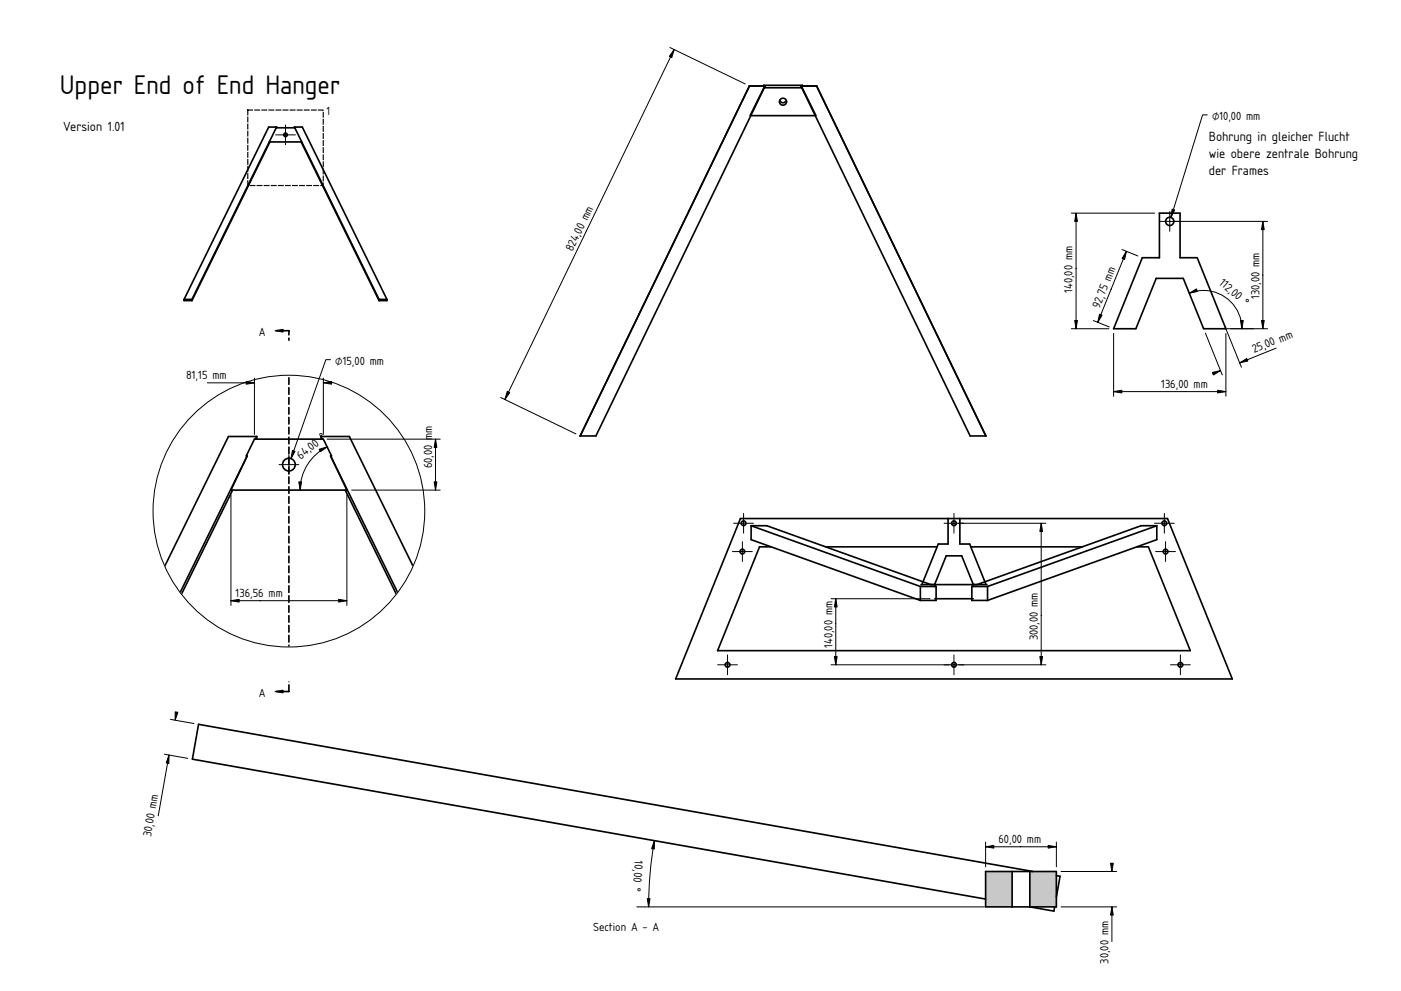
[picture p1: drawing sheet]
<svg xmlns="http://www.w3.org/2000/svg" width="594mm" height="420mm" viewBox="0 0 594 420" stroke-linecap="round" stroke-linejoin="round" font-family="sans-serif">
<path d="M121.1 90.7h.1" fill="none" stroke="#000" stroke-width=".42"/>
<g fill="#fff">
<path d="M124.9 53.9h3.3l35.9 73h-3.4z" fill-rule="evenodd"/>
<path d="M113.9 53.9h3.4l-35.9 73h-3.3z" fill-rule="evenodd"/>
<path d="M117.3 53.9l-.3 .3h8.1l-.2-.3 3.1 6.3h-13.8z" fill-rule="evenodd"/>
<path d="M114.2 60.2h.2l-33 67.3v-.6z" fill-rule="evenodd"/>
<path d="M127.7 60.2h.3l32.7 66.7v.6z" fill-rule="evenodd"/>
<path d="M160.7 126.9h3.4v.6h-3.4z" fill-rule="evenodd"/>
<path d="M78.1 126.9h3.3v.6h-3.3z" fill-rule="evenodd"/>
<circle cx="121.1" cy="57.2" r=".75"/>
</g>
<g fill="none" stroke="#000" stroke-width=".7">
<path d="M117 54.2h8.1M117.3 53.9h-3.4l-35.8 73M117.3 53.9v.3M117.3 53.9l-35.9 73M124.9 53.9h3.3l35.9 73M124.9 53.9v.3M124.9 53.9l35.8 73M114.2 60.2h13.8M114.4 60.2l-33 67.3M127.7 60.2l33 67.3M78.1 126.9v.6h3.3M78.1 126.9h3.3"/>
<path d="M81.4 126.9v.6M160.7 126.9v.6M160.7 126.9h3.4M164.1 126.9v.6h-3.4"/>
<circle cx="121.1" cy="57.2" r=".75"/>
</g>
<path d="M121.1 53v8.4zM116.9 57.2h8.4z" fill-rule="evenodd" fill="#000" stroke="#000" stroke-width=".42"/>
<path d="M105.1 46.7h32v32h-32z" fill="none" stroke="#080808" stroke-width=".5" stroke-dasharray="2 1"/>
<path d="M96.9 185.1h12v1.1h27.2v-1.1h12l32.6 66.2v23.6h-1.4l-32.9-67.1h-47.8l-32.9 67.1h-1.4v-23.6z" fill-rule="evenodd" fill="#fff"/>
<path d="M122.5 216.7h.1" fill="none" stroke="#000" stroke-width=".42"/>
<g fill="#fff">
<path d="M136.1 185.1l.6 1.1h-.6z"/>
<path d="M108.9 185.1v1.1h-.6z"/>
<path d="M136.1 185.1h12l32.6 66.2v23.6h-.4l-40.1-81.6h.4l-3.5-7.1h-.4z" fill-rule="evenodd"/>
<path d="M96.9 185.1h12l-.6 1.1h-.4l-3.5 7.1h.4l-40 81.6h-.5v-23.6z" fill-rule="evenodd"/>
<path d="M107.9 186.2h29.2l10 21.6h-49.2z" fill-rule="evenodd"/>
<path d="M104.8 193.3l-6.9 14.5h.7l-32.9 67.1h-.9z" fill-rule="evenodd"/>
<path d="M140.2 193.3l40.1 81.6h-1l-32.9-67.1h.7z" fill-rule="evenodd"/>
<circle cx="122.5" cy="197" r="2.7"/>
</g>
<g fill="none" stroke="#000" stroke-width=".7">
<path d="M104.8 193.3l-40 81.6M104.8 193.3h-.4l3.5-7.1h29.2l3.5 7.1h-.4M104.8 193.3l-6.9 14.5h49.2l-6.9-14.5M108.9 185.1h-12l-32.6 66.2v23.6h1.4l32.9-67.1M108.9 185.1l-.6 1.1M108.9 185.1v1.1M136.1 185.1h12l32.6 66.2v23.6h-1.4l-32.9-67.1M136.1 185.1v1.1M136.1 185.1l.6 1.1M140.2 193.3l40.1 81.6"/>
<circle cx="122.5" cy="197" r="2.7"/>
</g>
<path d="M122.5 192.8v8.4zM118.3 197h8.4z" fill-rule="evenodd" fill="#080808" stroke="#080808" stroke-width=".42"/>
<path d="M122.5 140.2h-5.2M122.5 293.2h-5.2M122.5 293.2v-153" fill="none" stroke="#000" stroke-width=".7" stroke-dasharray="2.8 1.4"/>
<path d="M116.6 140.2l3.5-.6v1.2zM104.4 161.7l3.5 .6-3.5 .6zM137.1 162.3l3.5-.6v1.2zM124 190.9l1.1 .4-1.7 3.1zM135.3 190.5l3.4-1-2.9 2zM184.7 186.2l.6 3.5h-1.2zM126.7 204.3h1.2l-.6 3.5zM184.1 204.3h1.2l-.6 3.5zM97.9 254.7l3.5-.6v1.2zM143.6 254.1l3.5 .6-3.5 .6zM116.6 293.2l3.5-.6v1.2z" fill="#000" stroke="#000" stroke-width=".42"/>
<path d="M50.5 144.7h144v144h-144zM64.9 216.7a57.6 57.6 0 0 1 115.2 0 57.6 57.6 0 0 1-115.2 0z" fill-rule="evenodd" fill="#fff" stroke="#fff" stroke-width=".42"/>
<g fill="none" stroke="#000" stroke-width=".42">
<path d="M140.2 152.5h-2l-14.8 41.9M87.9 162.3h20M107.9 160.3v23.9M137.1 160.3v23.9M138.7 186.2h48M138.7 189.5a20.4 20.4 0 0 0-11.4 18.3M184.7 186.2v21.6M97.9 209.8v46.9M122.5 216.7h.1M147.1 209.8v46.9M149.1 207.8h37.6M97.9 254.7h49.2"/>
<circle cx="122.5" cy="216.7" r="57.6"/>
</g>
<path d="M84.2 307.1l353.8 62.4h9.9v1.7l1.6 .3-1.6 8.9v4.1h-.7l-.3 1.8-10.2-1.8h-18.8v-3.3l-336.3-59.3z" fill-rule="evenodd" fill="#fff"/>
<path d="M265.5 346.7h.1" fill="none" stroke="#000" stroke-width=".42"/>
<path d="M84.2 307.1l353.8 62.4h-20.1v11.7l-336.3-59.3z" fill-rule="evenodd" fill="#fff"/>
<path d="M265.5 346.7h.1" fill="none" stroke="#000" stroke-width=".42"/>
<g fill="#fff">
<path d="M436.7 384.5h10.5l-.3 1.8z"/>
<path d="M447.9 371.2l1.6 .3-1.6 8.9z"/>
<path d="M436.7 369.5h11.2v15h-11.2z" fill-rule="evenodd"/>
<path d="M417.9 369.5h11.3v15h-11.3z" fill-rule="evenodd"/>
<path d="M429.2 369.5h7.5v15h-7.5z" fill-rule="evenodd"/>
</g>
<g fill="#c8c8c8">
<path d="M417.9 369.5h11.3v15h-11.3z" fill-rule="evenodd"/>
<path d="M436.7 369.5h11.2v15h-11.2z" fill-rule="evenodd"/>
<path d="M417.9 369.5h11.3v15h-11.3z" fill-rule="evenodd"/>
<path d="M436.7 369.5h11.2v15h-11.2z" fill-rule="evenodd"/>
</g>
<path d="M417.9 369.5h30v15h-30zM429.2 369.5v15M436.7 369.5v15M438 369.5l-353.8-62.4-2.6 14.8 336.3 59.3M447.9 371.2l1.6 .3-1.6 8.9M436.7 384.5l10.2 1.8 .3-1.8" fill="none" stroke="#000" stroke-width=".7"/>
<path d="M69.7 319.8l9.9 1.7M72.3 305l9.9 1.8M71.7 320.1l-4.6 25.8M265.5 346.7h.1M277.5 356.4a162.6 162.6 0 0 0-2.5 28.1M417.9 357v10.5M417.9 359h30M447.9 357v10.5M449.9 369.5h23.6M270 384.5h147.4M449.9 384.5h23.6M471.5 384.5v14.7" fill="none" stroke="#000" stroke-width=".42"/>
<path d="M74.3 301.8l1.1 .2-1.1 3.3zM71.7 320.1l-.1 3.6-1.1-.2zM277.5 356.4v3.6l-1.2-.2zM417.9 359l3.5-.6v1.2zM444.4 358.4l3.5 .6-3.5 .6zM470.9 366h1.2l-.6 3.5zM274.5 381h1.1l-.6 3.5zM471.5 384.5l.6 3.5h-1.2z" fill="#000" stroke="#000" stroke-width=".42"/>
<path d="M317.8 36.5h6l.1-.3 22.4 .3 71.7 148.3h-6.6l-65.7-135.8h-27.3l-65.7 135.8h-6.7z" fill-rule="evenodd" fill="#fff"/>
<path d="M332 110.6h.1" fill="none" stroke="#000" stroke-width=".42"/>
<g fill="#fff">
<path d="M346.3 36.5l71.7 148.3z"/>
<path d="M317.8 36.5l-71.8 148.3z"/>
<path d="M323.9 36.2l-.1 .3z"/>
<path d="M340.1 36.2l.2 .3z"/>
<path d="M340.3 36.5h6z"/>
<path d="M317.8 36.5h6z"/>
<path d="M317.8 36.5h6.7l-71.8 148.3h-6.7z" fill-rule="evenodd"/>
<path d="M339.6 36.5h6.7l71.7 148.3h-6.6z" fill-rule="evenodd"/>
<path d="M323.9 36.2h16.2v.3h-.5l6.1 12.5h-27.3l6.1-12.5h-.6z" fill-rule="evenodd"/>
<path d="M331 42a1.29 1.29 0 0 1 1.5-.3 1.29 1.29 0 0 1 .8 1.2 1.32 1.32 0 0 1-1.5 .6 1.32 1.32 0 0 1-1-1.2z" fill-rule="evenodd"/>
<path d="M330.6 42.6a1.51 1.51 0 0 0 1.4 1 1.51 1.51 0 0 0 1.4-1 1.49 1.49 0 0 1-1.4 2 1.49 1.49 0 0 1-1.4-2z" fill-rule="evenodd"/>
<path d="M323.9 37.2h16.2l5.9 11.8-5.9-11.8h-16.2l-5.8 11.8z" fill-rule="evenodd"/>
<circle cx="332" cy="43.1" r="1.5"/>
</g>
<g fill="none" stroke="#000" stroke-width=".7">
<path d="M317.8 36.5h6.7M317.8 36.5h.1M317.8 36.5l-71.8 148.3M323.9 36.2v.3M323.9 36.2l-.1 .3M323.9 36.2h16.2M324.5 36.5l-71.8 148.3h-6.7M324.5 36.5h.1M339.6 36.5l71.8 148.3h6.6M339.6 36.5h.1M339.6 36.5h6.7M340.1 36.2v.3"/>
<path d="M340.1 36.2l.2 .3M346.3 36.5h.1M346.3 36.5l71.7 148.3M318.1 49l5.8-11.8h16.2l5.9 11.8M318.4 49h27.3M330.6 42.6a1.51 1.51 0 0 0 1.4 1 1.51 1.51 0 0 0 1.4-1M246 184.8h.1M418 184.8h.1"/>
<circle cx="332" cy="43.1" r="1.49"/>
</g>
<path d="M284.1 20.1l31.9 15.5M285.9 21l-71.8 148.4M332 110.6h.1M212.3 168.5l31.9 15.5" fill="none" stroke="#000" stroke-width=".42"/>
<path d="M285.9 21l-1 3.4-1.1-.5zM215.1 166l1 .5-2 2.9z" fill="#000" stroke="#000" stroke-width=".42"/>
<path d="M491.6 90.4h8.8v18.9h7.3l12.1 30.1h-9.4l-8.6-21.4h-11.5l-8.6 21.4h-9.5l12.2-30.1h7.2z" fill-rule="evenodd" fill="#fff"/>
<path d="M496 114.9h.1" fill="none" stroke="#000" stroke-width=".42"/>
<circle cx="496" cy="93.9" r="1.75" fill="#fff"/>
<g fill="none" stroke="#000" stroke-width=".7">
<path d="M491.6 90.4h8.8v18.9h7.3l12.1 30.1h-9.4l-8.6-21.4h-11.5l-8.6 21.4h-9.5l12.2-30.1h7.2z"/>
<circle cx="496" cy="93.9" r="1.75"/>
</g>
<g fill="#000" stroke="#000" stroke-width=".42">
<path d="M456.3 90.4l.6 3.5h-1.2zM497 88.7l1.1 .3-1.6 3.2zM535.5 93.9l.6 3.5h-1.2zM477.6 106.6l-.7 3.4-1.1-.4zM455.7 135.9h1.2l-.6 3.5zM466.3 133.2l1 .4-1.8 3.1zM504.3 124.3l3-1.8 .5 1.1zM526 135.9h1.2l-.6 3.5zM534.9 135.9h1.2l-.6 3.5zM514.1 157.9l3.5-.8-3.1 1.9zM525.7 153.8l3-1.8 .4 1.1zM472.2 166l3.5-.6v1.2z"/>
<path d="M516.3 165.4l3.5 .6-3.5 .6z"/>
<path d="M496 89.7v8.4zM491.8 93.9h8.4z" fill-rule="evenodd"/>
</g>
<g fill="none" stroke="#000" stroke-width=".42">
<path d="M511.9 48.7h-2l-13.4 43.5M454.3 90.4h35.3M456.3 90.4v49M498 93.9h39.5M535.5 93.9v45.5M475.8 105.8l6.7 2.7M477.6 106.6l-12.1 30.1M496 114.9h.1M454.3 139.4h15.9M463.6 135.9l6.8 2.7M504.3 124.3a16.2 16.2 0 0 1 22.3 15.1M519.2 138l7.2 17.7"/>
<path d="M520.3 139.4h17.2M472.2 141.4v26.6M511.1 141.2l7.2 17.8M519.8 141.4v26.6M541.1 147.6l-15.4 6.2M472.2 166h47.6"/>
</g>
<path d="M314 219.8h181.1l27.4 68.1h-236z" fill-rule="evenodd" fill="#fff"/>
<path d="M404.5 253.9h.1" fill="none" stroke="#000" stroke-width=".42"/>
<path d="M322.1 231.9h4.9l63.3 22.7h6.6v-5.9l-.5-.2v-.6h16.2v.6l-.5 .2v5.9h6.7l63.2-22.7h5l17.7 44h-200.4z" fill-rule="evenodd" fill="#fff"/>
<path d="M404.5 253.9h.1" fill="none" stroke="#000" stroke-width=".42"/>
<path d="M314 219.8h88v10.9h-4.1l-.5 1.2h-47.3l-24.9-9h-6.7v5.9l8.5 3.1h-4.9l-17.8 44h200.4l-17.7-44h-5l8.5-3.1v-5.9h-6.6l-25 9h-47.2l-.5-1.2h-4.2v-10.9h88.1l27.4 68.1h-236z" fill-rule="evenodd" fill="#fff"/>
<path d="M404.5 253.9h.1" fill="none" stroke="#000" stroke-width=".42"/>
<g fill="#fff">
<path d="M396.4 248.5l.5 .2z"/>
<path d="M412.1 248.7l.5-.2z"/>
<path d="M396.4 253.9h16.2z"/>
<path d="M318.5 222.9h6.7l24.9 9h47.3l-6.5 16h3.8l-44.6-16 44.6 16h1.7l4.8-12.2h6.6l4.9 12.2-.1 .8h6.2l71.7-25.8h-6.6l-69.6 25h-1.6h5.8h-.4l-6.4-16h47.2l-44.6 16h3.8l-6.9-17.2h-4.2v-10.9h-5v10.9h-4.1l-7 17.2h-.4h5.9v.8h-6.1z" fill-rule="evenodd"/>
<path d="M418.8 248.7l71.7-25.8v5.9l-71.7 25.8z" fill-rule="evenodd"/>
<path d="M318.5 222.9l71.8 25.8v5.9l-71.8-25.8z" fill-rule="evenodd"/>
<path d="M401.2 235.7h6.6l4.9 12.2h-16.3z" fill-rule="evenodd"/>
<path d="M412.1 248.7h6.7v5.9h-6.7z" fill-rule="evenodd"/>
<path d="M390.3 248.7h6.6v5.9h-6.6z" fill-rule="evenodd"/>
<circle cx="500.5" cy="281.9" r="1"/>
<circle cx="404.5" cy="221.8" r="1"/>
<circle cx="404.5" cy="281.9" r="1"/>
<circle cx="494.2" cy="233.9" r="1"/>
<circle cx="314.8" cy="233.9" r="1"/>
<circle cx="315.3" cy="221.8" r="1"/>
<circle cx="308.5" cy="281.9" r="1"/>
<circle cx="493.7" cy="221.8" r="1"/>
</g>
<path d="M406.5 221.8h37M441.5 221.8v60.1M352.4 253.9h42M354.4 253.9v28M404.5 253.9h.1M352.4 281.9h50.1M406.5 281.9h37" fill="none" stroke="#000" stroke-width=".42"/>
<g fill="none" stroke="#000" stroke-width=".7">
<path d="M314 219.8h181.1l27.4 68.1h-236zM402 219.8v10.9h-4.1l-7 17.2M407 219.8v10.9h4.2l6.9 17.2M318.5 222.9v5.9l71.8 25.8M318.5 222.9l71.8 25.8M318.5 222.9h6.7l69.5 25M327 231.9h-4.9l-17.8 44h200.4l-17.7-44h-5M350.1 231.9h47.3M411.7 231.9h47.2M490.5 222.9h-6.6l-69.6 25M490.5 222.9v5.9l-71.7 25.8M490.5 222.9l-71.7 25.8"/>
<path d="M390.3 248.7v5.9M390.3 248.7h6.6M390.5 247.9h28M396.3 247.9l4.9-12.2h6.6l4.9 12.2M396.4 247.9v.8M396.4 253.9h16.2M396.4 248.5l.5 .2M396.9 248.7v5.9h-6.6M412.1 248.7v5.9h6.7M412.1 248.7h6.7M412.6 247.9v.8M412.6 248.5l-.5 .2"/>
<path d="M418.8 248.7v5.9"/>
<circle cx="314.8" cy="233.9" r="1"/>
<circle cx="315.3" cy="221.8" r="1"/>
<circle cx="404.5" cy="221.8" r="1"/>
<circle cx="493.7" cy="221.8" r="1"/>
<circle cx="494.2" cy="233.9" r="1"/>
<circle cx="308.5" cy="281.9" r="1"/>
<circle cx="404.5" cy="281.9" r="1"/>
<circle cx="500.5" cy="281.9" r="1"/>
</g>
<g fill="#000" stroke="#000" stroke-width=".42">
<path d="M441.5 221.8l.6 3.5h-1.2zM354.4 253.9l.6 3.5h-1.2zM353.8 278.4h1.2l-.6 3.5zM440.9 278.4h1.2l-.6 3.5z"/>
<path d="M314.8 229.7v8.4zM310.6 233.9h8.4z" fill-rule="evenodd"/>
<path d="M315.3 217.6v8.5zM311.1 221.8h8.4z" fill-rule="evenodd"/>
<path d="M404.5 217.6v8.5zM400.3 221.8h8.4z" fill-rule="evenodd"/>
<path d="M493.7 217.6v8.5zM489.5 221.8h8.4z" fill-rule="evenodd"/>
<path d="M494.2 229.7v8.4zM490 233.9h8.4z" fill-rule="evenodd"/>
<path d="M308.5 277.7v8.4zM304.3 281.9h8.4z" fill-rule="evenodd"/>
<path d="M404.5 277.7v8.4zM400.3 281.9h8.4z" fill-rule="evenodd"/>
<path d="M500.5 277.7v8.4zM496.3 281.9h8.4z" fill-rule="evenodd"/>
</g>
<text font-size="10.7" x="25.3" y="39.9">Upper End of End Hanger</text>
<g font-size="5.3">
<text x="26.8" y="55.4">Version 1.01</text>
<text x="512.6" y="60">Bohrung in gleicher Flucht</text>
<text x="512.6" y="67.1">wie obere zentrale Bohrung</text>
<text x="512.6" y="74.2">der Frames</text>
</g>
<g font-size="4.7">
<text x="138.5" y="48.8">1</text>
<text x="513.9" y="51">⌀10,00 mm</text>
<text x="249.1" y="93.7" transform="rotate(-64 249.1 93.7)">mm</text>
<text x="242.7" y="106.9" transform="rotate(-64 242.7 106.9)">824,0</text>
<text x="454.8" y="124.1" transform="rotate(-90 454.8 124.1)">140,00 mm</text>
<text x="516.7" y="120.3" transform="rotate(41 516.7 120.3)">1</text>
<text x="519.1" y="122.4" transform="rotate(41 519.1 122.4)">2,0</text>
<text x="466.2" y="130.9" transform="rotate(-68 466.2 130.9)">92,75 mm</text>
<text x="526.5" y="128.8" transform="rotate(41 526.5 128.8)">°</text>
<text x="534" y="126.8" transform="rotate(-90 534 126.8)">130,00 mm</text>
<text x="109.7" y="142.5">A</text>
<text x="531.8" y="149.8" transform="rotate(-22 531.8 149.8)">25,00 mm</text>
<text x="142.2" y="154.7">⌀15,00 mm</text>
<text x="78.9" y="160.9">81,15 mm</text>
<text x="492.4" y="164.6">136,00 mm</text>
<text x="137.2" y="187.1" transform="rotate(-39 137.2 187.1)">°</text>
<text x="127.6" y="194.8" transform="rotate(-39 127.6 194.8)">64,0</text>
<text x="183.2" y="198.5" transform="rotate(-90 183.2 198.5)">60,00 mm</text>
<text x="99.9" y="253.2">136,56 mm</text>
<text x="353" y="274.7" transform="rotate(-90 353 274.7)">140,00 mm</text>
<text x="440.1" y="271.5" transform="rotate(-90 440.1 271.5)">300,00 mm</text>
<text x="109.7" y="295.4">A</text>
<text x="64" y="354.9" transform="rotate(-80 64 354.9)">30,00 mm</text>
<text x="423.4" y="357.6">60,00 mm</text>
<text x="269.3" y="364.7" transform="rotate(94 269.3 364.7)">10,00 °</text>
<text x="251.5" y="394.6">Section A - A</text>
<text x="470" y="408.6" transform="rotate(-90 470 408.6)">30,00 mm</text>
</g>
</svg>
